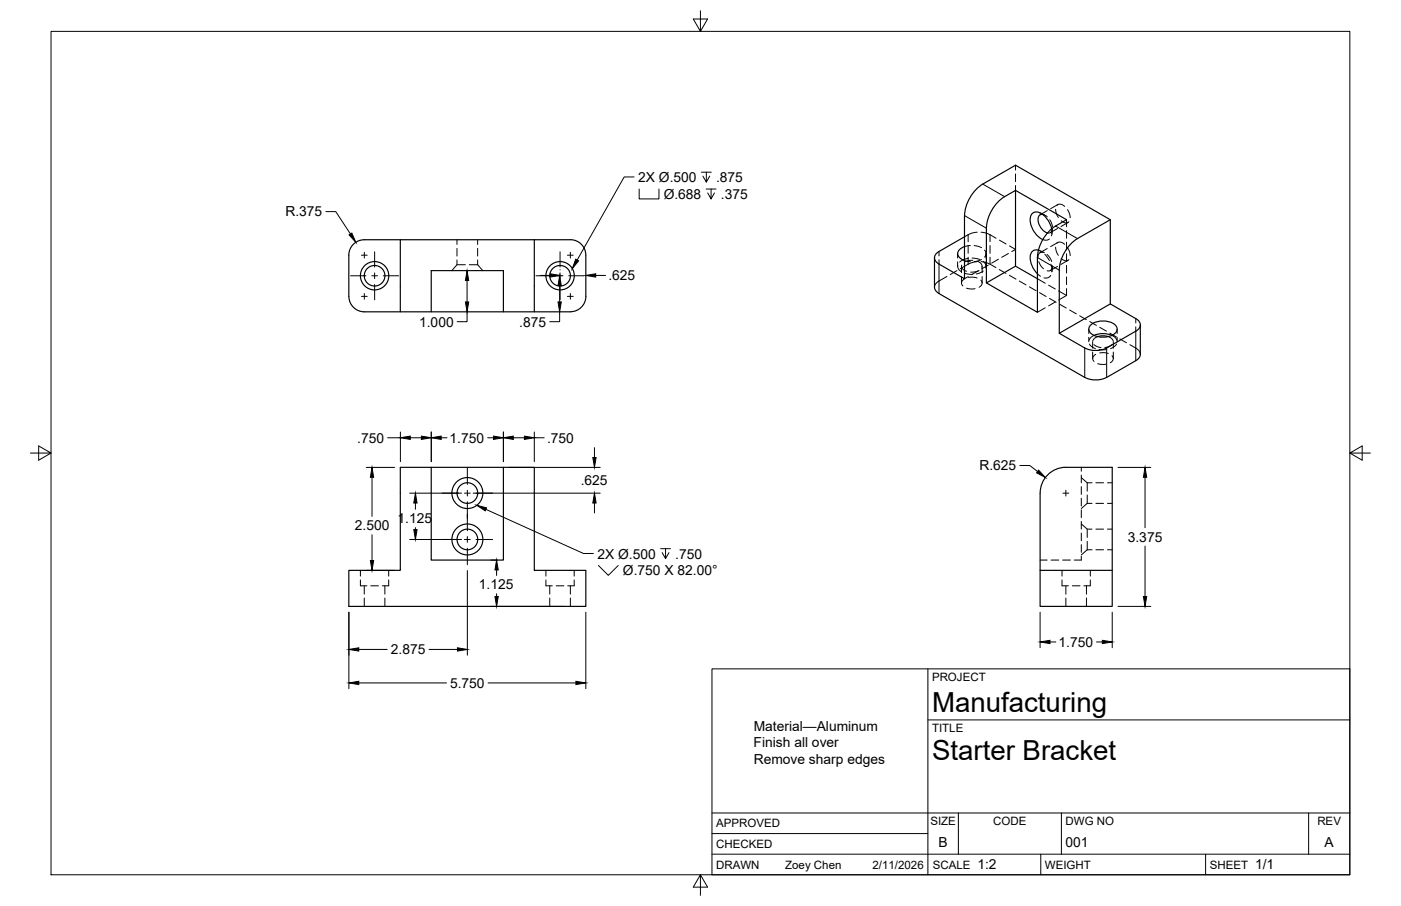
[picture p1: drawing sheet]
<svg xmlns="http://www.w3.org/2000/svg" width="432mm" height="279mm" viewBox="0 0 432 279" stroke-linecap="round" stroke-linejoin="round" font-family="sans-serif">
<!-- layer: Visible -->
<g fill="none" stroke="#000" stroke-width=".36">
<path d="M313 58.7l15.7 9.1a15.8 15.8 0 0 0-6.4 4.7l-1.6 2.9-.9 3-.1 17.9-15.7-9.1v-16.8a12.5 12.5 0 0 1 5.6-9.8M123.4 73.9v22.3M164.7 73.9h-52.4a4.8 4.8 0 0 0-4.8 4.8v12.7M164.7 73.9v22.3M164.7 73.9h11.1M175.8 73.9a4.8 4.8 0 0 1 4.8 4.8v12.7M288 79.5v9.1l.2 .8 .7 .8 45.4 26.2M297.3 73l-7.9 4.6a2.06 2.06 0 0 0-1.4 1.9 2.06 2.06 0 0 0 1.4 1.9l7.9 4.6v-19.5a12.6 12.6 0 0 1 5.6-9.7l10.1-5.9 29.2 16.9v25.9M297.3 79.9l-.5 .3M297.3 76a2.08 2.08 0 0 0-1.8 1.3 2.08 2.08 0 0 0 .2 2.1l1.6 1M309.6 60.6l3.4-1.9v23.4l-9 5.1M320.1 77.1a2.11 2.11 0 0 0-2.2 .6 2.11 2.11 0 0 0-.4 2.2l.9 2.7 1.3 1.8"/>
<path d="M321.3 66.1a1.68 1.68 0 0 0-1.2 2.6l.9 1.8 .9 .9 .9 .4M324.1 70.6a6.6 6.6 0 0 0-4.6-5.2 2.23 2.23 0 0 0-1.9 3.2 7.3 7.3 0 0 0 3.8 5.3M342.2 67.8l-10.1 5.8a12.5 12.5 0 0 0-5.6 9.7v19.5l7.8 4.5a7.5 7.5 0 0 0 6.8 0l9-5.2a2.04 2.04 0 0 0 1.4-1.9 2.04 2.04 0 0 0-1.4-1.9l-7.9-4.6-15.7 9.1M107.5 91.4a4.8 4.8 0 0 0 4.8 4.8h63.5M132.9 96.2v-12.7h22.3v12.7M180.6 91.4a4.8 4.8 0 0 1-4.8 4.7M313 82.1l6.7 3.9M334.3 116.4a7.5 7.5 0 0 0 6.8 0M336.3 100.1a6.2 6.2 0 0 1 7.7 .4 2.02 2.02 0 0 1-1.6 3.1 6.2 6.2 0 0 1-6.5-1.2 1.63 1.63 0 0 1 .4-2.3zM337.2 103.4a7 7 0 0 1 5.5 0M338.3 103.8l1.6-.3 1.7 .3M350.1 111.2l-9 5.2"/>
<path d="M351.5 100.2v9.1l-.3 .8-1.1 1.1M123.4 144.1h9.5v28.6h22.3v-28.6h9.5v31.8h15.9v11.1h-73.1v-11.1h15.9zM132.9 144.1h22.3M320.6 152.1v23.8M328.5 144.1h14.3v42.9h-22.2v-11.1h22.2M328.5 144.1a7.9 7.9 0 0 0-7.9 8"/>
<circle cx="115.4" cy="85" r="3.2"/>
<circle cx="115.5" cy="85" r="4.4"/>
<circle cx="172.6" cy="85" r="3.2"/>
<circle cx="172.6" cy="85" r="4.4"/>
<circle cx="144.1" cy="152.1" r="3.2"/>
<circle cx="144.1" cy="152.1" r="4.8"/>
<circle cx="144.1" cy="166.4" r="3.2"/>
<circle cx="144.1" cy="166.4" r="4.8"/>
</g>
<!-- layer: Hidden -->
<g fill="none" stroke="#000" stroke-width=".31">
<path d="M313 50.9v1.6M313 53.6v2.4M313 57.2v1.5M140.8 73.9v1.5M140.8 76.6v2.4M147.2 73.9v1.5M147.2 76.6v2.4M295.1 78.2v1.4M298.4 79.7l-1.1 .2M299.1 75.7l-1.8 .4M299.6 79.6l2.4 .4M300.2 75.7l2.3 .7"/>
<path d="M301.2 71.6l-1.8 .3-2.1 1.1M302.4 71.6l2.3 .6 2.3 1.3M303.4 77.1l.5 .9-.1 .7-.4 .6M303.9 78.2v1.4M307.7 79.9l-2.1 1.3M308 74.1l2.1 1.1M310.8 78.2l-2.1 1.2M311.1 75.8l1.9 1.1-1.2 .7M320 77.2l1.1 .5M320.5 77.3l1.4 .6M320.5 65.6l1.4 .7M321.2 66.1l1.6 .8"/>
<path d="M321.5 77.8a1.32 1.32 0 0 0-1.6 1.6M322 78.4l1.4 2M322.7 78.5l.9 1 .5 1.2M322.8 76.6l-2.2 1.3M322.8 65l-2.2 1.2M323.4 73.7l-.8 .4-1.2-.2M323.5 67.8l.6 1 .3 1.2M324.1 70.6v2.1M324.2 71.1l-.5 .6-.9 .1M324.4 70.6l-.2 1.5M325.4 76.2l.1 1.2 .7 1.3M325.4 64.6l.1 1.1 .7 1.4"/>
<path d="M325.8 75a1.69 1.69 0 0 1 2.3 .3M325.8 63.3a1.69 1.69 0 0 1 2.3 .3M325.9 70.5l-2.2 1.2M326 74.8l-2.2 1.3M326 63.1l-2.2 1.3M327.1 79.8a1.71 1.71 0 0 0 2.3 .3M327.1 68.1a1.71 1.71 0 0 0 2.3 .3M328.7 67.8v2.1M328.7 71.1v2.4M328.7 74.7v2.4M328.7 78.3v2.3M329 76.3l.6 1.2 .2 1.3"/>
<path d="M329 64.6l.6 1.2 .2 1.3M329.2 68.6l-2.2 1.3M140.8 81.6h2.6M140.8 80.2v1.4l-1.5 1.9M144.6 81.6h2.6M147.2 81.6l1.6 1.9M147.2 80.2v1.4M291.8 85.3l-2.8 1.6-.6 .6-.4 1.1M294.9 83.5l-2 1.2M295.1 80.8v1.3M295.2 81.8l.2 1.2 .9 .8M296.3 82.1v2"/>
<path d="M296.3 85.3v2M296.4 81.8a1.64 1.64 0 0 0 1.5 1.9M296.8 80.2l-1 .6M297.3 80.4l1.8 .3M297.3 84.3l2.4 .3M297.9 88.9l1.5 .2 1.1-.1M298.4 85.3l-1.1 .7a1.29 1.29 0 0 0-.5 2.2M298.5 85.6l1.3-.1 1.4 .2M299.8 80.3h-1.2l-1.3 .5M301.2 80.7l-2.3 .5-2.9 1.7M301.2 80.5a1.7 1.7 0 0 1 1.4 1.9M301.5 83.5l-2 1.2"/>
<path d="M301.8 83.4l-1.1 .4-1.5 .1M302.3 86.4a1.27 1.27 0 0 1-.5 2.2M302.4 80.7l2.3 .5 2.3 1.3M302.5 80l-2.3 .7M302.7 82.1v2M302.7 85.3v2M303 80.6a1.74 1.74 0 0 1 .8 2.1M303 83.6l-2.1 .9M303.9 80.8v1.3M304.6 81.7l-2 1.2M308 83.1l2 1.2M311.1 84.9l2 1.2"/>
<path d="M314.2 86.7l2 1.2M317.3 88.5l2 1.2M319.7 84.4l1 .8M319.7 86l2.5 1.4M320.1 80.7l.8 1.4 .7 .8M320.4 90.3l2 1.1M322.2 94.9l-2.5 1.4M323.2 87.9l2 1.2M323.5 92l2 1.2M323.8 84.9l-.7 .7-1.3 .1M323.9 81.5l.3 2.3 .2-1.5M324.4 82a1.31 1.31 0 0 1-1.7 1.5"/>
<path d="M325.2 93.1l-2 1.2M325.9 82.1l-2.2 1.3M326.3 89.7l2.4 1.4M326.6 93.8l2 1.2M328.7 81.8v2.4M328.7 85.4v2.4M328.7 89v2.1M328.7 91.1l-2.4 1.4M329.2 80.3l-2.2 1.3M329.6 95.6l2.1 1.2M332.8 97.4l2 1.2M335.9 99.2l2 1.2"/>
<path d="M335.6 101.5v1.3M335.6 104v1.4M335.8 106.1l.6 .7 1.2 .7M336.8 105.4v2M336.8 108.6v2M337.2 103.4l-1.1 .8-.4 .7M337.2 106.3l.8 .5 1.3 .4M337.7 109.3a1.32 1.32 0 0 0-.5 2.2M338.3 103.8l-1.1 .6-.4 .8M338.3 112.1l1.1 .3 1.6-.1M338.8 107.8h2.3M338.9 108.8h1.4l1.3 .2"/>
<path d="M338.9 100.9l2.1 1.2M341.6 103.8l1.1 .6 .4 .8M342.1 102.7l2 1.2M342.7 106.3l-.8 .5-1.4 .4M342.7 103.4l1.1 .8 .4 .7M342.7 109.7a1.27 1.27 0 0 1-.5 2.2M343.1 105.4v2M343.1 108.6v2M344.1 106.1l-.6 .7-1.2 .7M344.3 101.5v1.3M344.3 104v1.4M345.1 104.5l2.1 1.2"/>
<path d="M348.2 106.3l2.6 1.6 .7 1.4M333.3 147.3l1.8 1.6h1.5M333.3 144.1v1.2M333.3 146.5v2.4M333.3 150.1v2.4M333.3 153.6v2.4M333.3 157.2v2.4M335.1 148.9v2.6M335.1 152.7v2.5M335.1 155.2l-1.8 1.6M335.1 155.2h1.5M337.8 148.9h2.3"/>
<path d="M337.8 155.2h2.3M341.3 148.9h1.5M341.3 155.2h1.5M111.1 178.9v1.8h2M111.1 175.9v1.8M119.8 178.9v1.8h-2M119.8 175.9v1.8M168.3 178.9v1.8h1.9M168.3 175.9v1.8M177 178.9v1.8h-2M177 175.9v1.8M320.6 172.7h2.1"/>
<path d="M323.9 172.7h2.4M327.3 178.9v1.8h2M327.3 175.9v1.8M327.5 172.7h2.4M333.3 161.6l1.8 1.6h1.5M333.3 160.8v2.4M333.3 164.4v2.4M333.3 168v2.3M333.3 171.5v1.2h-2.2M335.1 163.2v2.6M335.1 167v2.5M335.1 169.5l-1.8 1.6"/>
<path d="M335.1 169.5h1.5M336 178.9v1.8h-1.9M336 175.9v1.8M337.8 163.2h2.3M337.8 169.5h2.3M341.3 163.2h1.5M341.3 169.5h1.5M112.3 180.7v2.5M112.3 184.4v2.6M114.3 180.7h2.3M118.6 180.7v2.5M118.6 184.4v2.6"/>
<path d="M169.4 180.7v2.5M169.4 184.4v2.6M171.4 180.7h2.4M175.8 180.7v2.5M175.8 184.4v2.6M328.5 180.7v2.5M328.5 184.4v2.6M330.5 180.7h2.4M334.9 180.7v2.5M334.9 184.4v2.6"/>
</g>
<!-- layer: Visible Narrow -->
<path d="M302.9 56.8l6.7 3.8M297.3 66.5l6.7 3.9M319.7 79.4l6.8 3.9M325.4 69.7l6.7 3.9M289.4 81.4v9.1M334.3 107.3v9.1M341.1 107.3v9.1M350.1 102.1v9.1" fill="none" stroke="#000" stroke-width=".31"/>
<!-- layer: Hidden Narrow -->
<path d="M289.4 77.6v1.3M298.4 72.4v2.1M298.4 75.7v2.4M298.4 79.3v2.2M305.1 72.4v2.1M305.1 75.7v2.4M305.1 79.3v2.2M289.4 80.1v1.3M350.1 98.3v1.3M350.1 100.8v1.3" fill="none" stroke="#000" stroke-width=".31"/>
<!-- layer: Border -->
<path d="M15.7 9.7h400.3v260.1h-400.3zM215.9 3.3v6.4l-2.2-3.8h4.4l-2.2 3.8M9.4 139.7h6.3l-3.8-2.2v4.4l3.8-2.2M416 139.7l3.8 2.2v-4.4l-3.8 2.2h6.4M215.9 269.8l2.2 3.8h-4.4l2.2-3.8v6.3" fill="none" stroke="#000" stroke-width=".31"/>
<!-- layer: Titleblock -->
<path d="M219.4 206.3h196.6v63.5h-196.6zM286 206.3v63.5M286 222h130M219.4 257.1h66.6M219.4 250.7h196.6M295.4 250.7v12.7M327.1 250.7v12.7M403.3 250.7v12.7M219.4 263.4h196.6M320.8 263.4v6.4M371.6 263.4v6.4" fill="none" stroke="#000" stroke-width=".31"/>
<!-- layer: Smart Centers -->
<g fill="none" stroke="#000" stroke-width=".31">
<path d="M111.4 78.7h1.8M112.3 77.8v1.8M115.5 77.6v4.8M172.6 77.6v4.8M174.9 78.7h1.8M175.8 77.8v1.8M108.1 85h4.7M111.4 91.4h1.8M112.3 90.5v1.8M114.6 85h1.8M115.5 84.2v1.7M115.5 87.7v4.8"/>
<path d="M118.1 85h4.8M165.2 85h4.7M171.7 85h1.8M172.6 84.2v1.7M172.6 87.7v4.8M174.9 91.4h1.8M175.3 85h4.7M175.8 90.5v1.8M136.2 152.1h5.2M143.1 152.1h1.8M144 144.3v5.1M144 151.2v1.8"/>
<path d="M144 154.7v9M146.7 152.1h5.1M327.6 152.1h1.8M328.5 151.2v1.8M136.2 166.4h5.2M143.1 166.4h1.8M144 165.5v1.8M144 169v5.2M146.7 166.4h5.1"/>
</g>
<!-- layer: FD_Dimensions -->
<g fill="none" stroke="#000" stroke-width=".31">
<path d="M100.4 65.3h3.1l4.5 6.9M144 96.2v3h-3.1M144 86.5v6.6M166.5 84.9h3.1M170.7 85h.1M172.5 96.2v3h-3.1M172.5 88.1v5M172.6 83.2v.1M183.6 84.9h3M119.5 135h3.9M123.4 133.2v9.2M126.4 135h3.5"/>
<path d="M132.9 133.2v9.2M136 135h1.8M150.3 135h1.8M155.2 133.2v9.2M158.2 135h3.4M164.7 135h3M164.7 133.2v9.2M183.2 138v3.1M112.9 144.1h8.7M114.7 147.2v12.1M126.3 152.1h16M128 155.1v2"/>
<path d="M145.8 152.1h39.2M156.9 144.1h28.1M183.2 155.1v3.1M314.3 143.6h3.1l2.4 1.8M344.6 144.1h10.1M352.9 147.2v15.6M112.9 175.9h8.7M114.7 164.9v7.9M126.3 166.4h16M128 162.7v.6M144 176v26.1M151.3 172.7h2.1"/>
<path d="M153.1 175.8v1.7M352.9 168.4v15.6M107.5 188.8v23.6M151.3 187h22.7M153.1 183.1v.9M180.6 188.8v23.6M320.6 188.8v10.9M323.6 198h1.8M337.9 198h1.8M342.8 188.8v10.9M344.6 187h10.1M110.6 210.6h27"/>
<path d="M110.6 200.3h8.7M132.2 200.3h8.8M150.4 210.6h27.1"/>
</g>
<g fill="#000" stroke="#000" stroke-width=".31">
<path d="M107.6 72.4l.8-.5 1.3 2.8zM144 83.5l.5 3h-1.1zM143.4 93.1h1.1l-.5 3.1zM169.6 84.4l3 .5-3 .5zM172.5 85l.5 3.1h-1zM172 93.1h1l-.5 3.1zM180.6 84.9l3-.5v1zM123.4 135l3-.5v1zM129.9 134.5l3 .5-3 .5zM132.9 135l3.1-.5v1zM152.1 134.5l3.1 .5-3.1 .5zM155.2 135l3-.5v1z"/>
<path d="M161.6 134.5l3.1 .5-3.1 .5zM114.7 144.1l.5 3.1h-1zM128 152.1l.5 3h-1zM183.2 152.1l.5 3h-1zM182.7 141.1h1l-.5 3zM320.1 145l2.1 2.3-2.7-1.5zM352.9 144.1l.5 3.1h-1zM114.2 172.8h1l-.5 3.1zM127.5 163.3h1l-.5 3.1zM153.1 172.7l.5 3.1h-1.1zM107.5 200.3l3.1-.5v1zM141 199.8l3 .5-3 .5z"/>
<path d="M152.5 184h1.1l-.5 3zM320.6 198l3-.5v1zM339.7 197.5l3.1 .5-3.1 .5zM352.4 184h1l-.5 3zM107.5 210.6l3.1-.5v1zM177.5 210.1l3.1 .5-3.1 .5z"/>
</g>
<!-- layer: Hole Notes -->
<g fill="none" stroke="#000" stroke-width=".31">
<path d="M195.4 54.6h-3l-14.5 25.6M197 58.3v3h6.1v-3M216.2 53.1h3M217.6 58.3h3.1M217.7 53.1v3.1l-1.1-1.9M218.7 54.3l-1 1.9M219.2 58.3v3l-1.1-1.8M220.2 59.5l-1 1.8M149.8 157.1l30 13.6h3.1M184.4 174.4l3.1 3 3-3M203.6 169.2h3.1M205.1 169.2v3.1l-1-1.9"/>
<path d="M206.2 170.4l-1.1 1.9"/>
</g>
<path d="M177.4 79.9l.9 .6-1.9 2.3zM147 155.8l2.9 .8-.4 .9z" fill="#000" stroke="#000" stroke-width=".31"/>
<g font-size="8.5">
<text x="287.3" y="219.5">Manufacturing</text>
<text x="287.3" y="234.5">Starter Bracket</text>
</g>
<g font-size="4.3">
<text x="196.7" y="56.2">2X Ø.500</text>
<text x="220.7" y="56.2">.875</text>
<text x="204.6" y="61.3">Ø.688</text>
<text x="222.2" y="61.3">.375</text>
<text x="88" y="66.7">R.375</text>
<text x="187.5" y="86.4">.625</text>
<text x="129.2" y="100.7">1.000</text>
<text x="160" y="100.7">.875</text>
<text x="110.1" y="136.5">.750</text>
<text x="138.6" y="136.5">1.750</text>
<text x="168.6" y="136.5">.750</text>
<text x="179" y="149.6">.625</text>
<text x="301.9" y="145.1">R.625</text>
<text x="122.6" y="161.4">1.125</text>
<text x="109.4" y="163.6">2.500</text>
<text x="347.6" y="167.1">3.375</text>
<text x="184.1" y="172.3">2X Ø.500</text>
<text x="208.1" y="172.3">.750</text>
<text x="192" y="177.4">Ø.750 X 82.00°</text>
<text x="147.6" y="181.8">1.125</text>
<text x="120.5" y="201.8">2.875</text>
<text x="326.2" y="199.5">1.750</text>
<text x="138.7" y="212.1">5.750</text>
<text x="232.3" y="225.4">Material—Aluminum</text>
<text x="232.3" y="230.5">Finish all over</text>
<text x="232.3" y="235.5">Remove sharp edges</text>
<text x="289.3" y="261.2">B</text>
<text x="328.4" y="261.2">001</text>
<text x="408.2" y="261.2">A</text>
<text x="301.2" y="268.1">1:2</text>
<text x="386.8" y="268.1">1/1</text>
</g>
<g font-size="3.5">
<text x="287.3" y="210.1">PROJECT</text>
<text x="287.3" y="225.8">TITLE</text>
<text x="220.7" y="255.2">APPROVED</text>
<text x="286.7" y="254.5">SIZE</text>
<text x="306.1" y="254.5">CODE</text>
<text x="328.4" y="254.5">DWG NO</text>
<text x="406" y="254.5">REV</text>
<text x="220.7" y="261.5">CHECKED</text>
<text x="220.7" y="267.9">DRAWN</text>
<text x="242" y="267.9">Zoey Chen</text>
<text x="268.9" y="267.9">2/11/2026</text>
<text x="287.5" y="267.9">SCALE</text>
<text x="322.1" y="267.9">WEIGHT</text>
<text x="372.9" y="267.9">SHEET</text>
</g>
</svg>
